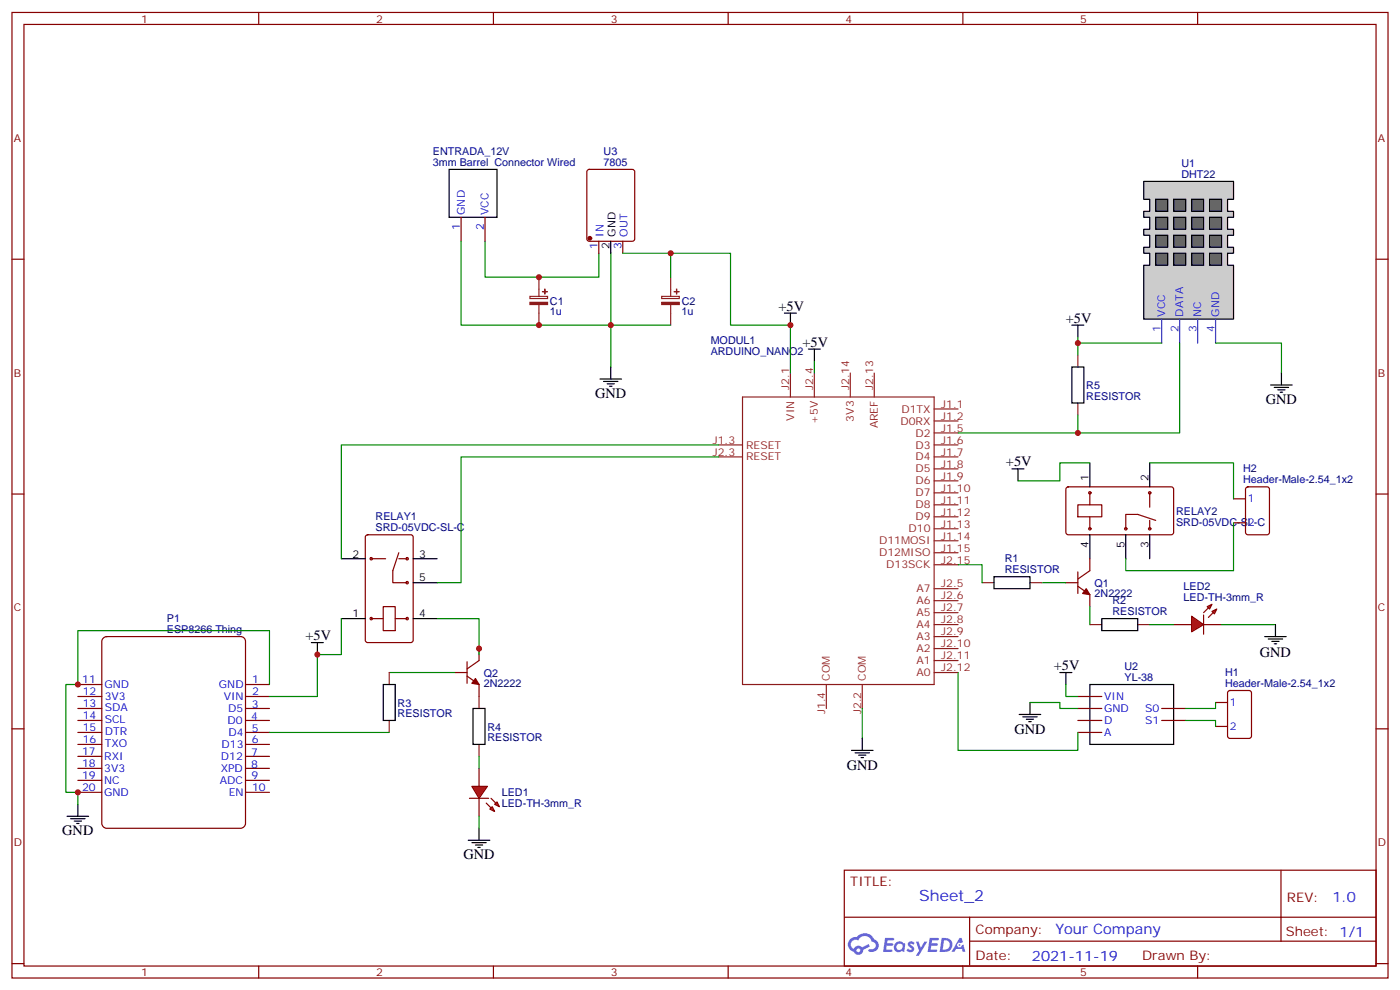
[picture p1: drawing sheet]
<svg xmlns="http://www.w3.org/2000/svg" width="412mm" height="292mm" viewBox="0 0 412 292" stroke-linecap="round" stroke-linejoin="round" font-family="sans-serif">
<g fill="none" stroke="#870000" stroke-width=".35">
<path d="M3.5 3.7h405.4v284.3h-405.4zM7.1 7.2h398.2v277.3h-398.2zM76.2 3.7v3.5M145.3 3.7v3.5M214.5 3.7v3.5M283.6 3.7v3.5M352.8 3.7v3.5M3.5 76.3h3.6M405.3 76.3h3.6M3.5 145.5h3.6M405.3 145.5h3.6M3.5 214.6h3.6"/>
<path d="M405.3 214.6h3.6M248.7 256.3h156.6v28.2h-156.6zM377.3 256.3v20.9M248.7 270.1h156.5M285.6 277.2h119.6M285.6 270.1v14.1M3.5 283.8h3.6M76.2 284.5v3.5M145.3 284.5v3.5M214.5 284.5v3.5M283.6 284.5v3.5M352.8 284.5v3.5"/>
<path d="M405.3 283.8h3.6"/>
</g>
<g fill="#5487ff">
<path d="M267.7 277.4a1.22 1.22 0 0 1 1.7 .3l-.4 .6a.47 .47 0 0 0-.3-.4 .47 .47 0 0 0-.5 .2l.1 .2a1.14 1.14 0 0 1 .8 1.7 1.14 1.14 0 0 1-1.9 0l-.2-.2 .5-.5 .7 .4a.29 .29 0 0 0 .3-.2 .29 .29 0 0 0-.2-.4 1.04 1.04 0 0 1-.6-1.7z"/>
<path d="M260.7 276.2h2.4l.3 .2-.2 .5h-1.8l-.1 .9h1.5l.3 .3-.3 .4h-1.6l-.2 1.1 1.7 .1 .2 .3-.2 .3h-2.6z"/>
<path d="M273.8 276.2h2.4l.3 .2-.1 .5h-1.8l-.2 .9h1.6l.3 .3-.4 .4h-1.6l-.1 1.1 1.7 .1 .2 .3-.2 .3h-2.6z"/>
<path d="M282.6 276.2h.7l.3 1.2-.6 .4a.69 .69 0 0 0-1 .2 .69 .69 0 0 0 .4 1 .69 .69 0 0 0 .9-.6l.5-.3 .6 2.2h-.8l-.2-.9h-1.8l-.5 .9h-.8z"/>
<path d="M269.8 277.3h.8l.6 1.8 1.1-1.8h.9l-2.6 4.2h-.8l.9-1.6z"/>
<path d="M277.4 276.2l-.6 4.1h1.3a2.11 2.11 0 0 0 2.5-2.1 2.11 2.11 0 0 0-2.5-2zM278.1 276.9a1.39 1.39 0 0 1 1.7 1.4 1.39 1.39 0 0 1-1.8 1.3h-.3z"/>
<path d="M263.7 277.8a1.54 1.54 0 0 0-.1 2.2 1.54 1.54 0 0 0 2.2 .1l.6 .2 .3-2.3-.2-.2h-.4a1.49 1.49 0 0 0-2.4 0zM264 278.8a.94 .94 0 0 1 1.8 0 .94 .94 0 0 1-1.8 0z"/>
<path d="M250.4 276.6a2.18 2.18 0 0 0 1.1 3.7 1.44 1.44 0 0 0 1.6 .9 1.44 1.44 0 0 0 1.2-1.5l2-1-.5-.7-1.9 .9a1.47 1.47 0 0 0-2.4 .5 1.39 1.39 0 0 1-.7-2 1.39 1.39 0 0 1 2-.4 2.12 2.12 0 0 1 2.2-1.3 2.12 2.12 0 0 1 1.9 1.7 1.14 1.14 0 0 1 1.1 1.4 1.14 1.14 0 0 1-1.7 .7 .43 .43 0 0 0-.5 .4 .43 .43 0 0 0 .4 .4 1.98 1.98 0 0 0 2.5-1.2 1.98 1.98 0 0 0-1.2-2.5 3.1 3.1 0 0 0-5.3-.7l-.9 .1zM252.3 279.9a.55 .55 0 0 1 1.1 0 .55 .55 0 0 1-1.1 0z"/>
<circle cx="282.6" cy="278.3" r=".26"/>
</g>
<g fill="none" stroke="#8c2424" stroke-width=".35">
<path d="M218.7 116.9h56.5v84.7h-56.5zM232.8 109.9v7M239.9 109.9v7M250.5 109.9v7M257.5 109.9v7M317.5 104.6v3.5M317.5 118.7v3.5M211.7 131h7M211.7 134.5h7M275.2 120.4h7M275.2 124h7M275.2 131h7"/>
<path d="M275.2 127.5h7M275.2 134.5h7M275.2 138.1h7M275.2 141.6h7M275.2 145.1h7M275.2 148.7h7M275.2 152.2h7M275.2 155.7h7M275.2 159.2h7M275.2 162.8h7M275.2 173.4h7M275.2 176.9h7"/>
<path d="M275.2 166.3h7M275.2 180.4h7M275.2 183.9h7M275.2 187.5h7M275.2 191h7M275.2 194.5h7M275.2 198h7M243.4 201.6v7M254 201.6v7"/>
</g>
<path d="M315.7 108.1h3.6v10.6h-3.6z" fill="none" stroke="#000" stroke-width=".35"/>
<path d="M336.9 53.4h26.5v5.3h-1.8v3.5h1.8v1.8h-1.8v3.5h1.8v1.8h-1.8v3.5h1.8v1.8h-1.8v3.5h1.8v15.9h-26.5v-15.9h1.8v-3.5h-1.8v-1.8h1.8v-3.5h-1.8v-1.8h1.8v-3.5h-1.8v-1.8h1.8v-3.5h-1.8z" fill="#ccc" stroke="#000" stroke-width=".35"/>
<g fill="#666" stroke="#000" stroke-width=".35">
<path d="M340.4 58.7h3.6v3.5h-3.6z"/>
<path d="M345.7 58.7h3.5v3.5h-3.5z"/>
<path d="M351 58.7h3.5v3.5h-3.5z"/>
<path d="M340.4 64h3.6v3.5h-3.6z"/>
<path d="M345.7 64h3.5v3.5h-3.5z"/>
<path d="M351 64h3.5v3.5h-3.5z"/>
<path d="M340.4 69.3h3.6v3.5h-3.6z"/>
<path d="M345.7 69.3h3.5v3.5h-3.5z"/>
<path d="M351 69.3h3.5v3.5h-3.5z"/>
<path d="M340.4 74.6h3.6v3.5h-3.6z"/>
<path d="M345.7 74.6h3.5v3.5h-3.5z"/>
<path d="M351 74.6h3.5v3.5h-3.5z"/>
<path d="M356.3 58.7h3.5v3.5h-3.5z"/>
<path d="M356.3 64h3.5v3.5h-3.5z"/>
<path d="M356.3 69.3h3.5v3.5h-3.5z"/>
<path d="M356.3 74.6h3.5v3.5h-3.5z"/>
</g>
<path d="M342.2 94v7M347.5 94v7M352.8 94v7M358.1 94v7" fill="none" stroke="#30c" stroke-width=".35"/>
<path d="M30.3 188l1.1-.5h39.5a1.41 1.41 0 0 1 1.4 1.4v53.6a1.51 1.51 0 0 1-1.4 1.4h-39.5a1.51 1.51 0 0 1-1.4-1.4v-53.6z" fill="#fff" stroke="#800000" stroke-width=".35"/>
<g fill="none" stroke="#870000" stroke-width=".35">
<path d="M22.9 201.6h7.1M22.9 205.1h7.1M22.9 208.6h7.1M22.9 212.2h7.1M22.9 215.7h7.1M22.9 219.2h7.1M72.3 201.6h7.1M72.3 205.1h7.1M72.3 208.6h7.1M72.3 212.2h7.1M72.3 215.7h7.1M72.3 219.2h7.1"/>
<path d="M22.9 222.7h7.1M22.9 226.3h7.1M22.9 229.8h7.1M22.9 233.3h7.1M72.3 222.7h7.1M72.3 226.3h7.1M72.3 229.8h7.1M72.3 233.3h7.1"/>
</g>
<path d="M114.7 198h19.4" fill="none" stroke="#008700" stroke-width=".35"/>
<g fill="#f00" stroke="#870000" stroke-width=".35">
<path d="M139 231.6h4.6l-2.5 3.5z"/>
<path d="M138.3 235.1h5.6z"/>
</g>
<g fill="#870000" stroke="#870000" stroke-width=".35">
<path d="M144.6 235.1l1.4 1.4z"/>
<path d="M143.2 236.5l1.4 1.4z"/>
</g>
<g fill="#f00" stroke="#870000" stroke-width=".35">
<path d="M146.4 236.1l.7 1.5-1.4-.7z"/>
<path d="M144.3 238.3l.7-.7 .7 1.4z"/>
</g>
<g fill="none" stroke="#870000" stroke-width=".35">
<path d="M173.1 50.1l.5-.2h12.7l.6 .4 .1 20-.5 .7h-12.9l-.7-.4v-20zM135.8 64v7M142.9 64v7M176.4 71v3.6M183.4 71v3.6M107.8 157.7l.5-.2h12.7l.7 .4v30.6l-.5 .7h-12.9l-.6-.4-.1-30.6zM314.2 143.6l.5-.2h30.6l.4 .7v12.9l-.7 .5-30.6-.1-.4-.6v-12.7zM317.5 148.7h7.1v3.5h-7.1zM321 145.1v3.6M321 152.2v3.5M338.7 145.1v4.3M338.7 153.2v2.5"/>
<path d="M340.4 153.2l-5.3-1.7h-3.5v4.2M109.4 164.5h4.2M112.9 178.6h3.5v7.1h-3.5zM117.5 162.8l-1.8 5.3v3.5h4.2M117.5 164.5h2.4M314 171.6h3.5M317.5 172.6l3.5 2.5v3.5M317.5 168.4v6.4M321 164.5v3.6l-3.5 2.4M109.4 182.2h3.5M116.4 182.2h3.5M134.1 198h3.5"/>
<path d="M137.6 199.1l3.5 2.5v3.5M137.6 194.9v6.3M141.1 191v3.5l-3.5 2.5M317.5 205.1h7.1M317.5 208.6h7.1M317.5 212.2h7.1M317.5 215.7h7.1M342.2 208.6h7M342.2 212.2h7M358.1 206.9h3.5M358.1 213.9h3.5M361.8 203.5l.5-.2h5.6l.7 .5 .1 12.9-.5 .7-5.9 .1-.6-.5-.1-13z"/>
<path d="M141.1 226.3v5.3M141.1 235.1v5.3"/>
<circle cx="321" cy="155.7" r=".35"/>
<circle cx="321" cy="145.1" r=".35"/>
<circle cx="331.6" cy="155.7" r=".35"/>
<circle cx="338.7" cy="155.7" r=".35"/>
<circle cx="338.7" cy="145.1" r=".35"/>
<circle cx="109.4" cy="164.5" r=".35"/>
<circle cx="119.9" cy="171.6" r=".35"/>
<circle cx="119.9" cy="164.5" r=".35"/>
<circle cx="109.4" cy="182.2" r=".35"/>
<circle cx="119.9" cy="182.2" r=".35"/>
</g>
<g fill="none" stroke="#8c2424" stroke-width=".35">
<path d="M156.1 87.3h5.2v.6h-5.2zM158.7 81.6v5.7M158.7 89.7v6M194.9 87.3h5.2v.6h-5.2zM197.6 81.6v5.7M197.6 89.7v6M289.3 171.6h3.5M303.4 171.6h3.5M114.7 198v3.6M321 183.9h3.6M335.1 183.9h3.6M114.7 212.2v3.5"/>
<path d="M141.1 205.1v3.5M141.1 219.2v3.5"/>
</g>
<g fill="none" stroke="#000" stroke-width=".35">
<path d="M132.3 49.9h14.1v14.1h-14.1zM179.9 71v3.6M231.1 92.2h3.5M232.8 92.2v3.5M315.7 95.7h3.6M317.5 95.7v3.6M176.7 111.6h6.4M177.8 112.3h4.2M178.9 113h2.1M179.6 113.7h.7M179.9 108.1v3.5M238.1 102.8h3.6"/>
<path d="M239.9 102.8v3.5M374.3 113.4h6.3M375.4 114.1h4.2M376.4 114.8h2.1M377.1 115.5h.7M377.5 109.9v3.5M298.1 138.1h3.5M299.9 138.1v3.5M321 136.3v7.1M338.7 136.3v7.1M321 157.5v7M331.6 157.5v7"/>
<path d="M338.7 157.5v7M100.5 164.5h7.1M121.7 164.5h7.1M121.7 171.6h7.1M292.8 169.8h10.6v3.6h-10.6zM91.7 189.2h3.5M93.5 189.2v3.6M100.5 182.2h7.1M121.7 182.2h7.1M312.2 198h3.5M314 198v3.6M324.6 182.2h10.5v3.5h-10.5z"/>
<path d="M112.9 201.6h3.5v10.6h-3.5zM139.3 208.6h3.6v10.6h-3.6zM254 217.5v3.5M300.2 210.4h6.4M301.3 211.1h4.2M302.3 211.8h2.1M303 212.5h.7M303.4 206.9v3.5M321 201.6h24.7v17.6h-24.7zM22.9 236.9v3.5M250.8 221h6.4M251.9 221.7h4.2"/>
<path d="M252.9 222.4h2.2M253.6 223.1h.8M19.8 240.4h6.3M20.8 241.1h4.2M21.9 241.8h2.1M22.6 242.5h.7M137.9 247.4h6.4M139 248.1h4.2M140.1 248.8h2.1M140.8 249.6h.7M141.1 243.9v3.5"/>
</g>
<g fill="none" stroke="#008700" stroke-width=".35">
<path d="M135.8 71v24.7h44.1v12.4M142.9 71v10.6h33.5v-7M179.9 74.6v21.1h17.7M183.4 74.6h31.8v21.1h17.6v14.2M197.6 74.6v7M317.5 99.3v1.7h24.7M239.9 106.3v3.6M317.5 101v3.6M347.5 101v26.5h-65.3M358.1 101h19.4v8.9M211.7 131h-111.2v33.5M211.7 134.5h-75.9v37.1h-7"/>
<path d="M317.5 122.2v5.3M306.9 171.6h7.1M100.5 182.2v10.6h-7v12.3h-14.1M128.8 182.2h12.3v10.6M282.2 198v23h35.3v-5.3M79.4 201.6v-15.9h-56.5v15.9h-3.5v31.7h3.5v3.6M79.4 215.7h35.3M254 208.6v8.9M303.4 206.9h8.8v1.7h5.3M314 201.6v3.5h3.5M349.2 212.2h8.9v1.7M358.1 206.9v1.7h-8.9"/>
<path d="M141.1 222.7v3.6M141.1 240.4v3.5"/>
</g>
<g fill="#870000" stroke="#870000" stroke-width=".35">
<path d="M140.1 199.8l1 1.8-2.1-.4z"/>
<path d="M320 173.4l1 1.7-2.1-.3z"/>
<circle cx="173.7" cy="70.2" r=".53"/>
</g>
<g fill="#8c2424" stroke="#8c2424" stroke-width=".35">
<path d="M194.9 89h5.2v.7h-5.2z"/>
<path d="M198.6 85.9h1.4z"/>
<path d="M199.3 85.2v1.4z"/>
<path d="M156.1 89h5.2v.7h-5.2z"/>
<path d="M159.8 85.9h1.4z"/>
<path d="M160.5 85.2v1.4z"/>
</g>
<g fill="#f00" stroke="#870000" stroke-width=".35">
<path d="M351 181.5l3.5 2.4-3.5 2.2z"/>
<path d="M354.5 181.1v5.7z"/>
</g>
<g fill="#870000" stroke="#870000" stroke-width=".35">
<path d="M354.5 180.4l1.5-1.4z"/>
<path d="M356 181.8l1.4-1.4z"/>
</g>
<g fill="#f00" stroke="#870000" stroke-width=".35">
<path d="M355.6 178.6l1.4-.7-.7 1.5z"/>
<path d="M357 180.1l1.4-.7-.7 1.4z"/>
</g>
<path d="M363.4 146.9h3.5M363.4 154h3.5M367.1 143.6l.5-.2h5.6l.7 .4v13l-.4 .6-5.9 .1-.7-.5v-12.9zM345.7 183.9h5.3M354.5 183.9h5.3" fill="none" stroke="#870000" stroke-width=".35"/>
<path d="M321 136.3h-8.8v5.3h-12.3M338.7 136.3h24.7v10.6M363.4 154v14.1h-31.8v-3.6M282.2 166.3h7.1v5.3M321 178.6v5.3M338.7 183.9h7M359.8 183.9h15.9" fill="none" stroke="#008700" stroke-width=".35"/>
<path d="M372.5 187.5h6.4M373.6 188.2h4.2M374.6 188.9h2.2M375.4 189.6h.7M375.7 183.9v3.6" fill="none" stroke="#000" stroke-width=".35"/>
<g fill="#c00">
<circle cx="141.1" cy="191" r=".88"/>
<circle cx="93.5" cy="192.8" r=".88"/>
<circle cx="158.8" cy="95.7" r=".88"/>
<circle cx="158.8" cy="81.6" r=".88"/>
<circle cx="179.9" cy="95.7" r=".88"/>
<circle cx="232.8" cy="95.7" r=".88"/>
<circle cx="197.6" cy="74.6" r=".88"/>
<circle cx="317.5" cy="101" r=".88"/>
<circle cx="22.9" cy="233.3" r=".88"/>
<circle cx="22.9" cy="201.6" r=".88"/>
<circle cx="317.5" cy="127.5" r=".88"/>
</g>
<text font-size="4.6" fill="#00f" x="270.8" y="265.3">Sheet_2</text>
<g font-size="4.2">
<text x="229.3" y="91.5">+5V</text>
<text x="314" y="95">+5V</text>
<text x="236.4" y="102.1">+5V</text>
<text x="175.3" y="117.3">GND</text>
<text x="372.9" y="119">GND</text>
<text x="296.3" y="137.4">+5V</text>
<text x="90" y="188.5">+5V</text>
<text x="310.4" y="197.3">+5V</text>
<text x="371.1" y="193.5">GND</text>
<text x="298.8" y="216">GND</text>
<text x="249.4" y="226.6">GND</text>
<text x="18.3" y="246">GND</text>
<text x="136.5" y="253.1">GND</text>
</g>
<g font-size="4.2" fill="#00f">
<text x="392.5" y="265.5">1.0</text>
<text x="310.9" y="275.1">Your Company</text>
<text x="304" y="282.9">2021-11-19</text>
</g>
<g font-size="3.9" fill="#800">
<text x="250.5" y="260.8">TITLE:</text>
<text x="379.1" y="265.5">REV:</text>
<text x="287.4" y="275">Company:</text>
<text x="378.7" y="275.7">Sheet: 1/1</text>
<text x="287.4" y="282.7">Date:</text>
<text x="336.4" y="282.8">Drawn By:</text>
</g>
<g font-size="3.2" fill="#800">
<text x="41.6" y="6.7">1</text>
<text x="110.8" y="6.7">2</text>
<text x="179.9" y="6.7">3</text>
<text x="249.1" y="6.7">4</text>
<text x="318.2" y="6.7">5</text>
<text x="4.1" y="41.8">A</text>
<text x="405.9" y="41.8">A</text>
<text x="4.1" y="110.9">B</text>
<text x="405.9" y="110.9">B</text>
<text x="4.1" y="180.1">C</text>
<text x="405.9" y="180.1">C</text>
<text x="4.1" y="249.2">D</text>
<text x="405.9" y="249.2">D</text>
<text x="41.6" y="287.5">1</text>
<text x="110.8" y="287.5">2</text>
<text x="179.9" y="287.5">3</text>
<text x="249.1" y="287.5">4</text>
<text x="318.2" y="287.5">5</text>
</g>
<g font-size="3.2" fill="#000080">
<text x="127.5" y="45.6">ENTRADA_12V</text>
<text x="177.8" y="45.6">U3</text>
<text x="127.5" y="48.8">3mm Barrel Connector Wired</text>
<text x="177.8" y="48.8">7805</text>
<text x="348" y="52.4">DHT22</text>
<text x="348" y="49.1">U1</text>
<text x="162" y="89.9">C1</text>
<text x="200.8" y="89.9">C2</text>
<text x="162" y="92.8">1u</text>
<text x="200.8" y="92.8">1u</text>
<text x="209.3" y="101.4">MODUL1</text>
<text x="209.3" y="104.6">ARDUINO_NANO2</text>
<text x="320" y="117.7">RESISTOR</text>
<text x="320" y="114.5">R5</text>
<text x="366.2" y="142.3">Header-Male-2.54_1x2</text>
<text x="366.2" y="139.1">H2</text>
<text x="110.6" y="153.2">RELAY1</text>
<text x="346.4" y="154.8">SRD-05VDC-SL-C</text>
<text x="346.4" y="151.6">RELAY2</text>
<text x="110.6" y="156.4">SRD-05VDC-SL-C</text>
<text x="296" y="165.5">R1</text>
<text x="296" y="168.8">RESISTOR</text>
<text x="322.4" y="172.8">Q1</text>
<text x="348.6" y="173.7">LED2</text>
<text x="322.4" y="175.7">2N2222</text>
<text x="327.7" y="177.9">R2</text>
<text x="348.6" y="176.9">LED-TH-3mm_R</text>
<text x="49.1" y="183.2">P1</text>
<text x="327.7" y="181.1">RESISTOR</text>
<text x="49.1" y="186.4">ESP8266 Thing</text>
<text x="331.3" y="197.3">U2</text>
<text x="142.5" y="202.2">2N2222</text>
<text x="142.5" y="199.2">Q2</text>
<text x="331.2" y="200.5">YL-38</text>
<text x="360.9" y="202.3">Header-Male-2.54_1x2</text>
<text x="360.9" y="199.1">H1</text>
<text x="117.1" y="208.1">R3</text>
<text x="117.1" y="211.2">RESISTOR</text>
<text x="143.6" y="215.2">R4</text>
<text x="143.6" y="218.2">RESISTOR</text>
<text x="147.8" y="237.7">LED-TH-3mm_R</text>
<text x="147.8" y="234.5">LED1</text>
</g>
<g font-size="3.2" fill="#00f">
<text x="136.9" y="63.3" transform="rotate(-90 136.9 63.3)">GND</text>
<text x="143.9" y="63.3" transform="rotate(-90 143.9 63.3)">VCC</text>
<text x="135.5" y="67.8" transform="rotate(-90 135.5 67.8)">1</text>
<text x="142.5" y="67.8" transform="rotate(-90 142.5 67.8)">2</text>
<text x="177.8" y="69.7" transform="rotate(-90 177.8 69.7)">IN</text>
<text x="184.9" y="69.7" transform="rotate(-90 184.9 69.7)">OUT</text>
<text x="176" y="73.2" transform="rotate(-90 176 73.2)">1</text>
<text x="183.1" y="73.2" transform="rotate(-90 183.1 73.2)">3</text>
<text x="367.6" y="148">1</text>
<text x="367.6" y="155">2</text>
<text x="24.2" y="201.2">11</text>
<text x="30.8" y="202.6">GND</text>
<text x="64.5" y="202.5">GND</text>
<text x="74.2" y="201.1">1</text>
<text x="24.4" y="204.6">12</text>
<text x="24.4" y="208.1">13</text>
<text x="30.9" y="206">3V3</text>
<text x="30.9" y="209.5">SDA</text>
<text x="65.9" y="206.1">VIN</text>
<text x="67.2" y="209.8">D5</text>
<text x="74.2" y="208.4">3</text>
<text x="74.2" y="204.6">2</text>
<text x="325.3" y="206.2">VIN</text>
<text x="325.3" y="209.7">GND</text>
<text x="337.3" y="209.7">S0</text>
<text x="362.3" y="207.9">1</text>
<text x="24.4" y="211.6">14</text>
<text x="24.4" y="215.2">15</text>
<text x="30.9" y="213">SCL</text>
<text x="67" y="213.3">D0</text>
<text x="74" y="211.9">4</text>
<text x="74.2" y="215.5">5</text>
<text x="325.3" y="213.2">D</text>
<text x="337.3" y="213.2">S1</text>
<text x="362.3" y="215">2</text>
<text x="24.4" y="218.7">16</text>
<text x="30.9" y="216.6">DTR</text>
<text x="30.9" y="220.1">TXO</text>
<text x="65.3" y="220.3">D13</text>
<text x="67.3" y="216.9">D4</text>
<text x="74.2" y="218.8">6</text>
<text x="325.3" y="216.7">A</text>
<text x="24.2" y="222.4">17</text>
<text x="24.2" y="225.9">18</text>
<text x="30.7" y="223.8">RXI</text>
<text x="30.7" y="227.3">3V3</text>
<text x="65" y="227.4">XPD</text>
<text x="65.1" y="223.9">D12</text>
<text x="74" y="222.5">7</text>
<text x="74" y="226">8</text>
<text x="24.2" y="229.4">19</text>
<text x="24.2" y="233">20</text>
<text x="30.7" y="230.9">NC</text>
<text x="64.8" y="230.8">ADC</text>
<text x="74.1" y="229.4">9</text>
<text x="74.3" y="232.9">10</text>
<text x="30.7" y="234.4">GND</text>
<text x="67.4" y="234.4">EN</text>
</g>
<g font-size="3.2">
<text x="181.3" y="69.7" transform="rotate(-90 181.3 69.7)">GND</text>
<text x="179.6" y="73.2" transform="rotate(-90 179.6 73.2)">2</text>
<text x="320.7" y="141.6" transform="rotate(-90 320.7 141.6)">1</text>
<text x="338.3" y="141.6" transform="rotate(-90 338.3 141.6)">2</text>
<text x="320.7" y="161.3" transform="rotate(-90 320.7 161.3)">4</text>
<text x="331.3" y="161.3" transform="rotate(-90 331.3 161.3)">5</text>
<text x="338.3" y="161.3" transform="rotate(-90 338.3 161.3)">3</text>
<text x="103.8" y="164.2">2</text>
<text x="123.5" y="164.2">3</text>
<text x="123.5" y="171.2">5</text>
<text x="103.8" y="181.8">1</text>
<text x="123.5" y="181.8">4</text>
</g>
<g font-size="3.2" fill="#30c">
<text x="343.3" y="93.3" transform="rotate(-90 343.3 93.3)">VCC</text>
<text x="348.5" y="93.3" transform="rotate(-90 348.5 93.3)">DATA</text>
<text x="353.8" y="93.3" transform="rotate(-90 353.8 93.3)">NC</text>
<text x="359.1" y="93.3" transform="rotate(-90 359.1 93.3)">GND</text>
<text x="341.8" y="97.8" transform="rotate(-90 341.8 97.8)">1</text>
<text x="347.1" y="97.8" transform="rotate(-90 347.1 97.8)">2</text>
<text x="352.4" y="97.8" transform="rotate(-90 352.4 97.8)">3</text>
<text x="357.7" y="97.8" transform="rotate(-90 357.7 97.8)">4</text>
</g>
<g font-size="3.2" fill="#8d2323">
<text x="232.5" y="114.8" transform="rotate(-90 232.5 114.8)">J2.1</text>
<text x="239.5" y="114.8" transform="rotate(-90 239.5 114.8)">J2.4</text>
<text x="250.1" y="114.8" transform="rotate(-90 250.1 114.8)">J2.14</text>
<text x="257.2" y="114.8" transform="rotate(-90 257.2 114.8)">J2.13</text>
<text x="233.9" y="123.8" transform="rotate(-90 233.9 123.8)">VIN</text>
<text x="240.9" y="124.7" transform="rotate(-90 240.9 124.7)">+5V</text>
<text x="251.5" y="124.2" transform="rotate(-90 251.5 124.2)">3V3</text>
<text x="265.3" y="125">D0RX</text>
<text x="265.5" y="121.5">D1TX</text>
<text x="277.3" y="120.1">J1.1</text>
<text x="277.3" y="123.6">J1.2</text>
<text x="210" y="130.7">J1.3</text>
<text x="258.6" y="126.2" transform="rotate(-90 258.6 126.2)">AREF</text>
<text x="269.6" y="128.6">D2</text>
<text x="277.3" y="127.1">J1.5</text>
<text x="277.3" y="130.7">J1.6</text>
<text x="210" y="134.2">J2.3</text>
<text x="219.8" y="132.1">RESET</text>
<text x="219.8" y="135.6">RESET</text>
<text x="269.6" y="132.1">D3</text>
<text x="269.6" y="135.6">D4</text>
<text x="277.3" y="134.2">J1.7</text>
<text x="277.3" y="137.7">J1.8</text>
<text x="269.6" y="139.1">D5</text>
<text x="269.6" y="142.7">D6</text>
<text x="277.3" y="141.3">J1.9</text>
<text x="269.6" y="146.2">D7</text>
<text x="269.6" y="149.7">D8</text>
<text x="277.3" y="144.8">J1.10</text>
<text x="277.3" y="148.3">J1.11</text>
<text x="269.6" y="153.2">D9</text>
<text x="277.3" y="151.8">J1.12</text>
<text x="277.3" y="155.4">J1.13</text>
<text x="259" y="160.3">D11MOSI</text>
<text x="267.6" y="156.8">D10</text>
<text x="277.3" y="158.9">J1.14</text>
<text x="259" y="163.8">D12MISO</text>
<text x="261" y="167.4">D13SCK</text>
<text x="277.3" y="162.4">J1.15</text>
<text x="277.3" y="165.9">J2.15</text>
<text x="277.3" y="173">J2.5</text>
<text x="269.9" y="174.4">A7</text>
<text x="269.9" y="177.9">A6</text>
<text x="277.3" y="176.5">J2.6</text>
<text x="269.9" y="181.5">A5</text>
<text x="269.9" y="185">A4</text>
<text x="277.3" y="180.1">J2.7</text>
<text x="277.3" y="183.6">J2.8</text>
<text x="269.9" y="188.5">A3</text>
<text x="277.3" y="187.1">J2.9</text>
<text x="277.3" y="190.6">J2.10</text>
<text x="269.9" y="192.1">A2</text>
<text x="269.9" y="195.6">A1</text>
<text x="277.3" y="194.2">J2.11</text>
<text x="277.3" y="197.7">J2.12</text>
<text x="244.5" y="200.5" transform="rotate(-90 244.5 200.5)">COM</text>
<text x="255.1" y="200.5" transform="rotate(-90 255.1 200.5)">COM</text>
<text x="269.9" y="199.1">A0</text>
<text x="243.1" y="210.3" transform="rotate(-90 243.1 210.3)">J1.4</text>
<text x="253.6" y="210.3" transform="rotate(-90 253.6 210.3)">J2.2</text>
</g>
</svg>
